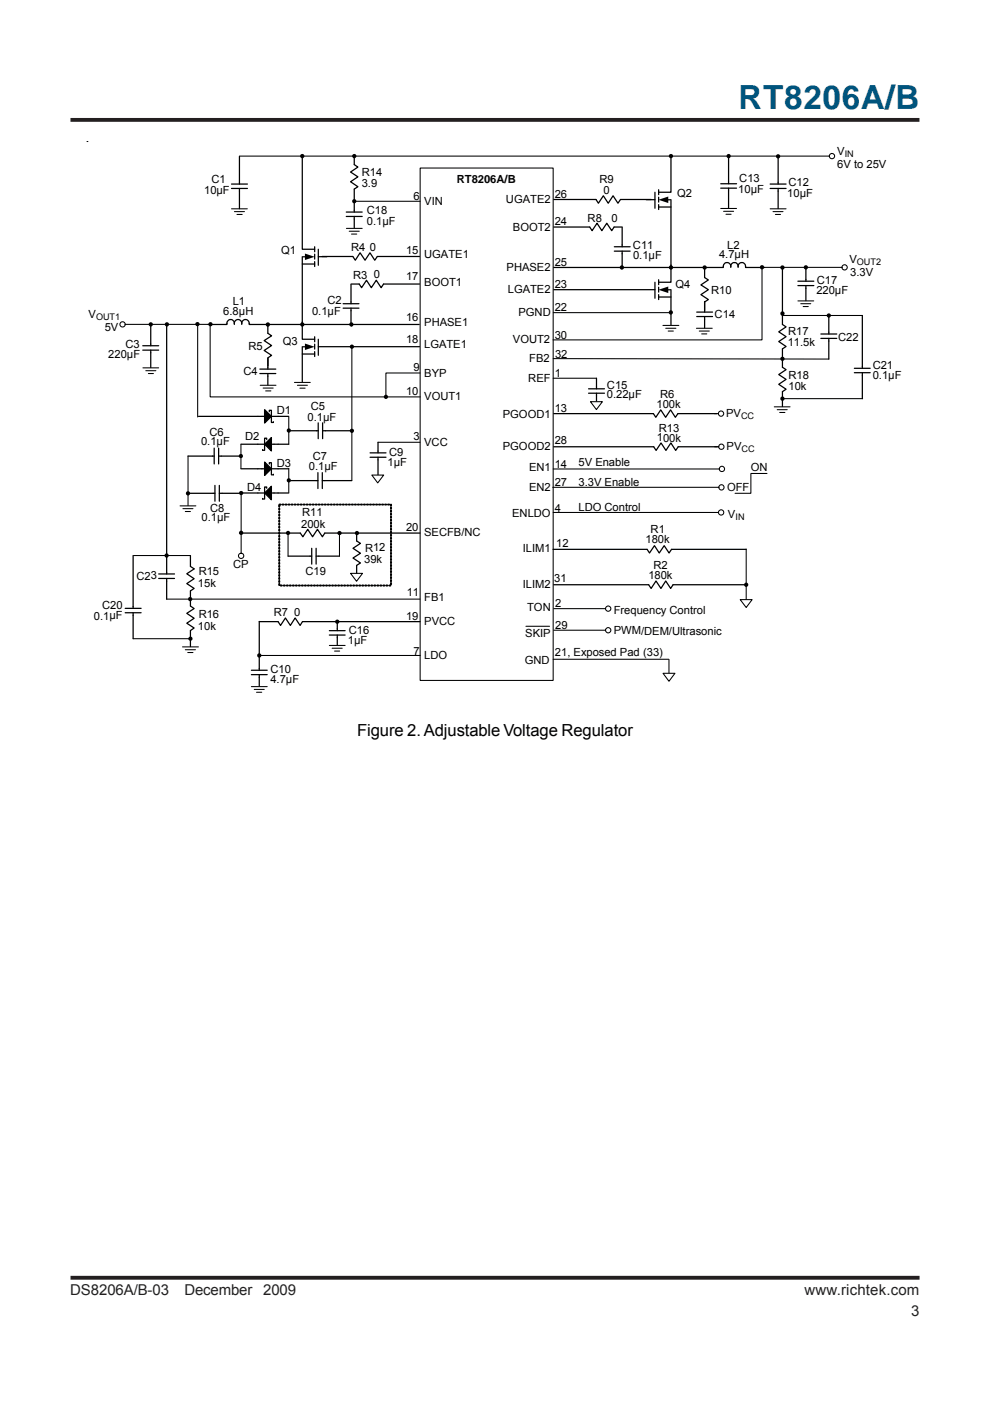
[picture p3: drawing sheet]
<svg xmlns="http://www.w3.org/2000/svg" width="210mm" height="297mm" viewBox="0 0 210 297" stroke-linecap="round" stroke-linejoin="round" font-family="sans-serif">
<path d="M14.9 25.4h180M15 270.9h180" fill="none" stroke="#231f20" stroke-width=".81" stroke-linecap="butt"/>
<g fill="none" stroke="#000" stroke-width=".22">
<path d="M50.8 33.1h125M89.1 35.6h28.2v108.7h-28.2zM41.9 68.7v19.7M74.6 73.5v28.3M39.9 96.7v10.5M51.1 94.2v5.1M61.2 88.4v5.8M61.2 99.3v5.1M80.1 93.8h9M117.3 99.4h35.2M151.5 87.7h.8M38.2 107.3h3.3"/>
<path d="M38.8 107.8h2.1M39.3 108.5h1.1M51.1 104.4v8.7M117.2 103.3h35.2M117.3 108.7h35M162.6 100.4h-3.4v4.2h-3.3M111.5 132.8h5M117.4 129h11M117.4 133.6h11M141.8 139.8v3"/>
<circle cx="176.4" cy="33.1" r=".56"/>
<circle cx="152.9" cy="87.7" r=".56"/>
<circle cx="153.1" cy="99.4" r=".56"/>
<circle cx="152.9" cy="108.6" r=".57"/>
<circle cx="153" cy="103.3" r=".57"/>
<circle cx="128.9" cy="129" r=".56"/>
<circle cx="128.9" cy="133.6" r=".56"/>
</g>
<g fill="#000">
<path d="M56.1 94.2l1.4-1.4v2.8zM56.1 86.9l1.4 1.4-1.4 1.4zM56.1 98l1.4 1.4-1.4 1.4zM56.1 104.5l1.4-1.4v2.9z"/>
<circle cx="51.1" cy="96.7" r=".45"/>
<circle cx="61.2" cy="91.3" r=".45"/>
<circle cx="74.6" cy="91.3" r=".46"/>
<circle cx="51.1" cy="104.5" r=".46"/>
<circle cx="61.2" cy="101.8" r=".45"/>
<circle cx="75.7" cy="113" r=".45"/>
</g>
<g fill="none" stroke="#000" stroke-width=".27">
<path d="M39.9 96.7h5.5M42.1 88.3h14M45.4 95v3.4M46.4 96.7h4.4M46.4 95v3.4M51.1 99.4h5M51.1 94.2h5M56.1 94.2l1.4-1.4v2.8zM56.1 94.2v1.3h-.4v-.2M56.1 86.9l1.4 1.4-1.4 1.4zM56.1 98l1.4 1.4-1.4 1.4zM56.5 93.2v-.3h-.4v1.3"/>
<path d="M57.1 87.3v-.3h.4v1.3M57.1 98.4v-.3h.4v1.3M57.5 88.3v1.3h.5v-.2M57.5 99.4v1.3h.5v-.2M57.5 88.3h3.7M57.5 94.2h3.7M57.5 99.4h3.7M61.7 91.3h5.8M67.5 89.7v3.3M68.4 91.3h5.9M68.4 89.7v3.3M78.5 96.9h3.3"/>
<path d="M78.5 96h3.3M80.1 93.8v2.2M80.1 96.9v4M124.8 83.4h3.4M124.8 82.4h3.4M126.5 80.2v2.2M126.5 83.4v1.7M50.8 113h12.9l.5 .8 1-1.6 1.1 1.6 1-1.6 1.1 1.6 .5-.8h20.2M51.3 104.5h4.8M56.1 104.5l1.4-1.4v2.9zM56.1 104.5v1.3h-.4v-.1M56.5 103.5v-.2h-.4v1.2"/>
<path d="M57.5 104.5h3.7M61.7 101.9h5.7M67.4 100.2v3.4M68.3 101.9h6.3M68.3 100.2v3.4M75.6 113v1.7l.8 .5-1.6 1.1 1.6 1-1.6 1 1.6 1.1-.8 .5M75.6 119.9v1.7"/>
</g>
<path d="M51.1 96.7v.3M61.2 91.3v.3M74.6 91.3v.4M51.1 104.5v.4M61.2 101.9v.3M75.7 113v.4" fill="none" stroke="#000" stroke-width=".21"/>
<path d="M140.6 142.8h2.5l-1.3 1.6z" fill="#fff"/>
<g fill="none" stroke="#000" stroke-width=".22">
<path d="M49.1 44.3h3.3M49.7 44.9h2.1M50.2 45.5h1.2M73.4 48.4h3.4M74 49h2.2M74.5 49.6h1.1M75.1 42.7h14M152.8 44.2h3.4M153.4 44.8h2.1M153.9 45.4h1.1M161.6 56.7v15.4h-44.3M161.6 56.7h16.9"/>
<path d="M163.3 44.3h3.4M163.9 44.9h2.1M164.4 45.5h1.1M26.5 68.8h18.3M30.3 78h3.3M30.9 78.6h2.2M31.5 79.2h1M44.6 68.8v15.4h44.5M89.1 79.1h-7.3v5.1M117.3 66.3h24.9M140.6 69h3.3M141.1 69.6h2.2"/>
<path d="M141.7 70.2h1.1M147.7 69.6h3.3M148.3 70.2h2.1M148.8 70.8h1.1M169.2 63.8h3.3M169.8 64.4h2.1M170.3 65h1.1M55.2 81.7h3.3M55.8 82.3h2.1M56.3 82.9h1.1M62.4 81.1h3.4M63.1 81.7h2.1"/>
<path d="M63.6 82.3h1.1M117.3 80.2h9.2M151.5 94.7h.9M51.1 113v4.3M61.1 113v4.9M72 113v4.9M55 139h34.1M69.8 136.8h3.4M70.4 137.4h2.2M70.9 138h1.1M117.3 139.8h24.5M53.3 145.6h3.4"/>
<path d="M53.9 146.2h2.1M54.4 146.8h1.1M140.6 142.8h2.5l-1.3 1.6z"/>
<circle cx="179.1" cy="56.7" r=".56"/>
<circle cx="26" cy="68.8" r=".56"/>
<circle cx="153" cy="94.7" r=".56"/>
<circle cx="51.1" cy="117.9" r=".56"/>
</g>
<path d="M59.1 107.1l.2 .1-.1 .3zM59.1 107.8h.2l-.1 .4zM59.1 108.4l.2 .1-.1 .3zM59.1 109l.2 .1-.1 .3zM59.1 109.7h.2l-.1 .4zM59.1 110.3l.2 .1-.1 .3zM59.1 110.9l.2 .1-.1 .3zM59.1 111.6l.2 .1-.1 .3zM59.1 112.2l.2 .1-.1 .3zM59.1 112.9h.2l-.1 .4zM59.1 113.5l.2 .1-.1 .3zM59.1 114.1l.2 .1-.1 .3zM59.1 114.8l.2 .1-.1 .3zM59.1 115.4l.2 .1-.1 .3zM59.1 116.1h.2l-.1 .4zM59.1 116.7l.2 .1-.1 .3zM59.1 117.3l.2 .1-.1 .3zM59.1 118l.2 .1-.1 .3zM59.1 118.6l.2 .1-.1 .3zM59.1 119.3h.2l-.1 .4zM59.1 119.9l.2 .1-.1 .3zM59.1 120.6h.2l-.1 .3zM59.1 121.2l.2 .1-.1 .3zM59.1 121.8l.2 .1-.1 .3zM59.1 122.5h.2l-.1 .4zM59.1 123.1l.2 .1-.1 .3zM59.1 123.7l.2 .1-.1 .3zM59.5 124.1h.3l-.3 .2zM60.1 124.1h.4l-.3 .2zM60.7 124.1l.3-.1 .1 .2-.3 .1zM61.4 124.1l.2-.1 .1 .2h-.3zM62 124.1l.3-.1 .1 .2h-.4zM62.7 124.1h.4l-.4 .2zM63.3 124.1h.4l-.3 .2zM63.9 124.1l.3-.1 .1 .2-.3 .1zM64.6 124.1l.2-.1 .1 .2h-.3zM65.2 124.1l.3-.1 .1 .2h-.4zM65.8 124.1h.5l-.4 .2zM66.5 124.1h.4l-.3 .2zM67.1 124.1l.3-.1 .1 .2-.3 .1zM67.8 124.1l.3-.1v.2h-.3zM68.4 124.1l.3-.1 .1 .2h-.4zM69 124.1h.4l-.3 .2zM69.7 124.1h.4l-.3 .2zM70.3 124.1l.3-.1 .1 .2-.3 .1zM71 124.1l.2-.1 .1 .2h-.3zM71.6 124.1l.3-.1 .1 .2h-.4zM72.2 124.1h.4l-.3 .2zM72.9 124.1h.4l-.3 .2zM73.5 124.1l.3-.1 .1 .2-.3 .1zM74.2 124.1l.2-.1 .1 .2h-.3zM74.8 124.1l.3-.1 .1 .2h-.4zM75.4 124.1h.4l-.3 .2zM76.1 124.1h.4l-.3 .2zM76.7 124.1l.3-.1 .1 .2-.3 .1zM77.4 124.1l.2-.1 .1 .2h-.3zM78 124.1l.3-.1 .1 .2h-.4zM78.6 124.1h.4l-.3 .2zM79.3 124.1h.4l-.3 .2zM79.9 124.1l.3-.1 .1 .2-.3 .1zM80.5 124.1l.3-.1 .1 .2h-.4zM81.2 124.1l.3-.1 .1 .2h-.4zM81.8 124.1h.4l-.3 .2zM82.5 124.1h.4l-.4 .2zM82.8 123.6h.2l-.1 .4zM82.8 122.9l.2 .1v.3h-.2zM82.8 122.3l.2 .1v.2h-.2zM82.8 121.6l.2 .1v.3h-.2zM82.8 121l.2 .1-.1 .3zM82.8 120.4h.2l-.1 .4zM82.8 119.7l.2 .1v.3h-.2zM82.8 119.1l.2 .1v.2h-.2zM82.8 118.5h.2v.3h-.2zM82.8 117.8l.2 .1-.1 .3zM82.8 117.2h.2l-.1 .4zM82.8 116.5l.2 .1v.3h-.2zM82.8 115.9l.2 .1v.3h-.2zM82.8 115.2l.2 .1v.3h-.2zM82.8 114.6l.2 .1-.1 .3zM82.8 114h.2l-.1 .4zM82.8 113.3l.2 .1-.1 .3zM82.8 112.7l.2 .1v.3h-.2zM82.8 112l.2 .1v.3h-.2zM82.8 111.4l.2 .1-.1 .3zM82.8 110.8h.2l-.1 .4zM82.8 110.1l.2 .1v.3h-.2zM82.8 109.5l.2 .1v.2h-.2zM82.8 108.9h.2l-.1 .3zM82.8 108.2l.2 .1-.1 .3zM82.8 107.6h.2l-.1 .4zM82.8 106.9l.2 .1v.3h-.2zM82.2 106.9l.4 .1-.3 .1zM81.6 106.9l.4 .1-.4 .1zM80.9 106.9h.4v.2h-.4zM80.3 106.9l.4 .1-.3 .1zM79.7 106.9h.3v.2h-.3zM79 106.9l.4 .1-.3 .1zM78.4 106.9l.4 .1-.4 .1zM77.7 106.9h.4v.2h-.4zM77.1 106.9h.4v.2h-.4zM76.5 106.9l.3 .1-.3 .1zM75.8 106.9l.4 .1-.3 .1zM75.2 106.9l.4 .1-.4 .1zM74.5 106.9h.4v.2h-.4zM73.9 106.9h.4v.2h-.4zM73.3 106.9h.3v.2h-.3zM72.6 106.9l.4 .1-.3 .1zM72 106.9l.4 .1-.4 .1zM71.3 106.9h.4v.2h-.4zM70.7 106.9h.4v.2h-.4zM70.1 106.9h.3v.2h-.3zM69.4 106.9l.4 .1-.3 .1zM68.8 106.9l.4 .1-.4 .1zM68.1 106.9h.4v.2h-.4zM67.5 106.9h.4v.2h-.4zM66.9 106.9h.3v.2h-.3zM66.2 106.9l.4 .1-.3 .1zM65.6 106.9l.4 .1-.4 .1zM64.9 106.9h.4v.2h-.4zM64.3 106.9h.4v.2h-.4zM63.7 106.9h.3v.2h-.3zM63 106.9l.4 .1-.3 .1zM62.4 106.9l.4 .1-.3 .1zM61.7 106.9h.4v.2h-.4zM61.1 106.9h.4v.2h-.4zM60.5 106.9h.3v.2h-.3zM59.8 106.9l.4 .1-.3 .1zM59.2 106.9l.4 .1-.3 .1z" fill="#000" stroke="#000" stroke-width=".21"/>
<g fill="none" stroke="#000" stroke-width=".27">
<path d="M49.1 40h3.4M49.1 39h3.4M50.8 33.2v5.8M50.8 40v4.3M64.1 33.4v19.4h2.6M75.1 33.2v1.7l.8 .5-1.6 1.1 1.6 1-1.6 1 1.6 1.1-.8 .5v4.9M142.3 33.1v7.7h-2.7M152.8 39.9h3.4M152.8 39h3.4M154.5 33.1v5.9M154.5 39.9v4.3M163.3 40h3.4"/>
<path d="M163.3 39h3.4M165 33.1v5.9M165 40v4.2M64.1 54.4v14.3M64.1 56h2.6M64.2 54.4h.6M66.7 52.3v1.1M66.7 53.9v1M66.7 55.5v1M67.5 52.8v3.4M67.5 54.4h1.8M68.3 54.4h6.5l.5 .8 1-1.6 1.1 1.6 1-1.6 1.1 1.6 .5-.8h8.9"/>
<path d="M73.4 45.9h3.4M73.4 45h3.4M75.1 45.9v2.4M117.4 48.1h7.6l.5 .8 1.1-1.6 1 1.6 1.1-1.6 1 1.6 .5-.8h1.7M117.4 42.3h9l.5 .8 1-1.6 1.1 1.6 1-1.6 1 1.6 .6-.8h6.5M130.2 53.2h3.4M130.2 52.3h3.4M131.9 48.2v4.1M131.9 53.2v3.4M137 42.3h1.9M138.9 40.8v3.4M138.9 59.8v3.4"/>
<path d="M139.6 40.2v1.1M139.6 41.8v1M139.6 43.4v1M139.6 59.3v1M139.6 43.9h2.7M141.5 42.4h.7M142.3 56.2v3.6h-2.7M142.3 42.3v14.3M149.4 56.9v1.9l.8 .6-1.6 1 1.6 1-1.6 1.1 1.6 1-.8 .5M154.9 56.4a.81 .81 0 0 0-.9-.7 .81 .81 0 0 0-.6 1h-36M154.9 56.4v.3M154.9 56.4a.78 .78 0 0 1 .8-.8 .78 .78 0 0 1 .8 .8"/>
<path d="M156.5 56.4a.81 .81 0 0 1 .9-.7 .81 .81 0 0 1 .7 1h4M156.5 56.4v.3M169.2 59.6h3.4M170.9 56.5v3.1M30.3 74.2h3.3M30.3 73.3h3.3M32 68.8v4.5M32 74.2v3.7M49.7 68.5a.8 .8 0 0 0-1-.7 .8 .8 0 0 0-.6 1h-4M49.7 68.5a.79 .79 0 0 1 .8-.8 .79 .79 0 0 1 .8 .8M49.7 68.5v.3M51.3 68.5a.81 .81 0 0 1 .9-.7 .81 .81 0 0 1 .6 1h36.1"/>
<path d="M51.3 68.5v.3M55.1 79.2h3.4M55.1 78.3h3.4M56.8 68.9v1.8l.8 .5-1.6 1 1.6 1.1-1.6 1 1.6 1-.8 .6v1.7M56.8 76v2.3M56.8 79.2v2.4M64.1 73.5v7.4M64.1 68.3v3.6h2.6M64.1 75.1h2.6M64.2 73.5h.6M66.7 71.4v1.1M66.7 73v1"/>
<path d="M66.7 74.6v1M67.5 73.5h21.4M67.5 71.9v3.4M72.7 65.3h3.4M72.7 64.4h3.4M74.4 60.2h1.8l.5 .8 1-1.6 1 1.6 1.1-1.6 1 1.6 .5-.8h7.6M74.4 60.3v4.1M74.4 65.3v3.4M117.4 61.4h21.5M139.6 60.9v1M139.6 62.5v1M139.6 63h2.7"/>
<path d="M141.5 61.4h.7M142.3 61.4v7.5M147.7 67.1h3.4M147.7 66.2h3.4M149.4 63.9v2.3M149.4 67.1v2.4M169.2 60.6h3.4M170.9 60.6v3.1M117.4 87.7h21.1l.5 .8 1.1-1.6 1 1.6 1.1-1.6 1 1.6 .5-.8h8.3M117.4 94.7h21.2l.5 .8 1.1-1.6 1 1.6 1-1.6 1.1 1.6 .5-.8h8.3M39.9 104.6h5.7M45.6 102.9v3.4"/>
<path d="M46.5 104.6h4.3M46.5 102.9v3.4M61.1 117.9h5M66.1 116.3v3.3M67 117.9h5M67 116.3v3.3M117.3 116.5h19.9l.5 .7 1.1-1.5 1 1.5 1-1.5 1.1 1.5 .5-.7h15.8M69.8 134.6h3.4M69.8 133.7h3.4M71.5 131.8v1.9M71.5 134.6v2.2M89.1 131.8h-25l-.5 .8-1-1.6-1 1.6-1.1-1.6-1 1.6-.5-.8h-4v10.3"/>
<path d="M117.4 124h20.1l.5 .8 1.1-1.6 1 1.6 1-1.6 1.1 1.6 .5-.8h15.5M53.3 143h3.4M53.3 142.1h3.4M55 143v2.5"/>
</g>
<g fill="#000">
<path d="M64.7 53.8l2 .6-2 .7zM139.6 42.4l2.1-.7v1.3zM64.7 72.8l2 .7-2 .7zM139.6 61.4l2.1-.6v1.3z"/>
<circle cx="64.1" cy="33.1" r=".46"/>
<circle cx="75.1" cy="33.1" r=".45"/>
<circle cx="142.3" cy="33.1" r=".46"/>
<circle cx="154.5" cy="33.1" r=".45"/>
<circle cx="165" cy="33.1" r=".46"/>
<circle cx="75.1" cy="42.7" r=".45"/>
<circle cx="131.9" cy="56.7" r=".45"/>
<circle cx="142.3" cy="56.7" r=".46"/>
<circle cx="149.4" cy="56.7" r=".46"/>
<circle cx="161.6" cy="56.7" r=".45"/>
<circle cx="170.9" cy="56.7" r=".46"/>
<circle cx="32" cy="68.8" r=".46"/>
<circle cx="41.9" cy="68.7" r=".46"/>
<circle cx="44.6" cy="68.7" r=".45"/>
<circle cx="56.8" cy="68.8" r=".46"/>
<circle cx="64.1" cy="68.8" r=".45"/>
<circle cx="74.5" cy="68.8" r=".45"/>
<circle cx="74.6" cy="73.5" r=".45"/>
<circle cx="142.2" cy="66.2" r=".45"/>
<circle cx="81.8" cy="84.1" r=".45"/>
<circle cx="39.9" cy="104.6" r=".46"/>
<circle cx="51.1" cy="113" r=".46"/>
<circle cx="61.1" cy="113" r=".45"/>
<circle cx="72" cy="113" r=".45"/>
<circle cx="55" cy="139" r=".45"/>
<circle cx="71.5" cy="131.8" r=".46"/>
<circle cx="158.2" cy="124" r=".45"/>
</g>
<g fill="none" stroke="#000" stroke-width=".21">
<path d="M64.1 33.1v.3M75.1 33.1v.3M142.3 33.1v.3M154.5 33.1v.3M165 33.1v.4M75.1 42.7v.3M131.8 56.7v.3M142.3 56.7v.3M149.4 56.7v.3M161.6 56.7v.3M170.9 56.7v.3M32 68.8v.3"/>
<path d="M41.9 68.7v.3M44.6 68.8v.3M56.8 68.8v.3M64.1 68.8v.3M74.5 68.8v.3M74.6 73.5v.3M142.2 66.2v.4M81.8 84.2v.3M39.9 104.6v.3M51.1 113v.3M61.1 113v.3M72 113v.4"/>
<path d="M55 139v.3M71.5 131.8v.3M158.2 124v.3"/>
</g>
<path d="M125.2 85.2h2.5l-1.3 1.6z" fill="#fff"/>
<path d="M125.2 85.2h2.5l-1.3 1.6zM158.2 116.4v10.7" fill="none" stroke="#000" stroke-width=".22"/>
<path d="M156.9 127.1h2.6l-1.3 1.7z" fill="#fff"/>
<path d="M156.9 127.1h2.6l-1.3 1.7z" fill="none" stroke="#000" stroke-width=".22"/>
<path d="M78.8 100.7h2.6l-1.3 1.7z" fill="#fff"/>
<path d="M78.8 100.7h2.6l-1.3 1.7z" fill="none" stroke="#000" stroke-width=".22"/>
<path d="M74.3 121.6h2.6l-1.3 1.6z" fill="#fff"/>
<g fill="none" stroke="#000" stroke-width=".22">
<path d="M117.3 76l58.4 .1M165.9 66.9h17M164.2 86.3h3.3M164.8 86.9h2.1M165.3 87.5h1.1M166 84.5h16.9M28.3 117.8h12M28.2 135.4h12.2M35.3 127h53.8M38.7 137.2h3.4M39.3 137.8h2.1M39.8 138.3h1.1"/>
<path d="M74.3 121.6h2.6l-1.3 1.6z"/>
</g>
<g fill="none" stroke="#000" stroke-width=".27">
<path d="M165.9 56.9v11.9l.8 .5-1.6 1.1 1.6 1-1.6 1 1.6 1.1-.8 .5v3.9l.8 .5-1.6 1 1.6 1-1.6 1.1 1.6 1-.8 .5v3.2M35.3 68.7v53M174 71.7h3.4M174 70.8h3.4M175.7 66.9v3.9M175.7 71.7v4.4M181.1 79h3.4M181.1 78.1h3.4M182.8 66.9v11.2M182.8 79v5.5M28.2 117.8v11.2M40.4 117.8v2.3l.8 .5"/>
<path d="M26.5 129.9h3.4M26.5 129h3.4M28.2 129.9v5.5M33.6 122.6h3.4M33.6 121.7h3.4M35.3 122.6v4.4M41.2 120.6l-1.6 1 1.6 1.1-1.6 1 1.6 1.1-.8 .5v3.2l.8 .5-1.6 1 1.6 1.1-1.6 1 1.6 1.1-.8 .5v3.4"/>
</g>
<path d="M18.4 30h.1M165.9 56.7v.3M35.4 68.8v.3M165.9 66.5v.3M165.9 76.1v.3M175.7 66.9v.3M165.9 84.5v.4M35.3 117.8v.3M40.3 127v.4M40.4 135.4v.4" fill="none" stroke="#000" stroke-width=".21"/>
<g fill="#000">
<circle cx="165.9" cy="56.7" r=".46"/>
<circle cx="35.4" cy="68.8" r=".45"/>
<circle cx="165.9" cy="66.5" r=".46"/>
<circle cx="165.9" cy="76.1" r=".46"/>
<circle cx="175.7" cy="66.9" r=".46"/>
<circle cx="165.9" cy="84.5" r=".46"/>
<circle cx="35.3" cy="117.8" r=".46"/>
<circle cx="40.3" cy="127" r=".46"/>
<circle cx="40.4" cy="135.4" r=".45"/>
</g>
<text font-size="7.1" fill="#00547d" x="156.6" y="23.2">RT8206A/B</text>
<text font-size="3.5" x="75.7" y="156.1">Figure 2. Adjustable Voltage Regulator</text>
<g font-size="3.2" fill="#231f20">
<text x="14.9" y="274.5">DS8206A/B-03</text>
<text x="39.1" y="274.5">December 2009</text>
<text x="170.6" y="274.5">www.richtek.com</text>
<text x="193.2" y="279">3</text>
</g>
<g font-size="2.4">
<text x="177.5" y="32.8">V</text>
<text x="177.5" y="35.6">6V to 25V</text>
<text x="43.3" y="41.1">10µF</text>
<text x="44.8" y="38.8">C1</text>
<text x="76.7" y="39.7">3.9</text>
<text x="76.7" y="37.4">R14</text>
<text x="96.9" y="38.8">RT8206A/B</text>
<text x="127.1" y="38.7">R9</text>
<text x="127.9" y="41.2">0</text>
<text x="143.6" y="41.8">Q2</text>
<text x="156.5" y="41">10µF</text>
<text x="156.7" y="38.7">C13</text>
<text x="166.9" y="41.8">10µF</text>
<text x="167.2" y="39.4">C12</text>
<text x="77.8" y="47.6">0.1µF</text>
<text x="77.8" y="45.3">C18</text>
<text x="87.7" y="42.4">6</text>
<text x="89.9" y="43.4">VIN</text>
<text x="107.3" y="43">UGATE2</text>
<text x="117.6" y="42">26</text>
<text x="117.6" y="47.7">24</text>
<text x="124.6" y="47">R8</text>
<text x="129.6" y="47">0</text>
<text x="59.6" y="53.9">Q1</text>
<text x="74.4" y="53.2">R4</text>
<text x="78.4" y="53.2">0</text>
<text x="86.1" y="53.8">15</text>
<text x="108.8" y="49">BOOT2</text>
<text x="134.2" y="52.8">C11</text>
<text x="154.2" y="52.8">L2</text>
<text x="74.9" y="59.1">R3</text>
<text x="79.2" y="59">0</text>
<text x="86.1" y="59.5">17</text>
<text x="89.9" y="54.7">UGATE1</text>
<text x="107.4" y="57.5">PHASE2</text>
<text x="117.6" y="56.3">25</text>
<text x="134.2" y="54.9">0.1µF</text>
<text x="152.5" y="54.8">4.7µH</text>
<text x="180.1" y="55.8">V</text>
<text x="180.3" y="58.6">3.3V</text>
<text x="49.4" y="64.7">L1</text>
<text x="69.4" y="64.4">C2</text>
<text x="89.9" y="60.7">BOOT1</text>
<text x="107.7" y="62.1">LGATE2</text>
<text x="117.6" y="65.9">22</text>
<text x="117.6" y="61.2">23</text>
<text x="143.2" y="61.1">Q4</text>
<text x="150.8" y="62.3">R10</text>
<text x="173.1" y="62.3">220µF</text>
<text x="173.2" y="60.2">C17</text>
<text x="18.8" y="67.5">V</text>
<text x="22.2" y="70.1">5V</text>
<text x="47.3" y="66.7">6.8µH</text>
<text x="66.2" y="66.9">0.1µF</text>
<text x="86.1" y="68">16</text>
<text x="89.9" y="69.2">PHASE1</text>
<text x="109.9" y="67">PGND</text>
<text x="117.6" y="71.8">30</text>
<text x="151.5" y="67.3">C14</text>
<text x="167.1" y="71">R17</text>
<text x="23" y="76">220µF</text>
<text x="26.6" y="73.8">C3</text>
<text x="52.7" y="74.2">R5</text>
<text x="60" y="73.2">Q3</text>
<text x="86.1" y="72.8">18</text>
<text x="89.9" y="73.8">LGATE1</text>
<text x="108.8" y="72.8">VOUT2</text>
<text x="112.2" y="76.7">FB2</text>
<text x="117.7" y="75.8">32</text>
<text x="167" y="73.4">11.5k</text>
<text x="177.7" y="72.2">C22</text>
<text x="51.6" y="79.4">C4</text>
<text x="86.1" y="83.7">10</text>
<text x="87.7" y="78.6">9</text>
<text x="89.9" y="79.9">BYP</text>
<text x="112" y="80.9">REF</text>
<text x="117.6" y="80">1</text>
<text x="128.7" y="82.4">C15</text>
<text x="167.2" y="80.4">R18</text>
<text x="167.2" y="82.8">10k</text>
<text x="185" y="78.3">C21</text>
<text x="185" y="80.4">0.1µF</text>
<text x="58.7" y="87.8">D1</text>
<text x="65.2" y="89.3">0.1µF</text>
<text x="65.9" y="86.9">C5</text>
<text x="89.9" y="84.8">VOUT1</text>
<text x="106.6" y="88.6">PGOOD1</text>
<text x="117.6" y="87.3">13</text>
<text x="128.7" y="84.5">0.22µF</text>
<text x="139.2" y="86.6">100k</text>
<text x="140" y="84.5">R6</text>
<text x="154" y="88.5">PV</text>
<text x="42.6" y="94.4">0.1µF</text>
<text x="44.4" y="92.5">C6</text>
<text x="52" y="93.4">D2</text>
<text x="87.7" y="93.4">3</text>
<text x="89.9" y="94.5">VCC</text>
<text x="106.6" y="95.4">PGOOD2</text>
<text x="117.6" y="94.2">28</text>
<text x="139.3" y="93.6">100k</text>
<text x="139.7" y="91.5">R13</text>
<text x="154.1" y="95.5">PV</text>
<text x="58.7" y="99">D3</text>
<text x="65.5" y="99.7">0.1µF</text>
<text x="66.3" y="97.5">C7</text>
<text x="82.2" y="98.9">1µF</text>
<text x="82.5" y="96.8">C9</text>
<text x="112.2" y="99.9">EN1</text>
<text x="117.6" y="99.3">14</text>
<text x="122.7" y="98.7">5V Enable</text>
<text x="159.2" y="99.9">ON</text>
<text x="52.4" y="104">D4</text>
<text x="112.2" y="104.1">EN2</text>
<text x="117.6" y="103">27</text>
<text x="122.7" y="103">3.3V Enable</text>
<text x="154.2" y="104.1">OFF</text>
<text x="42.7" y="110.5">0.1µF</text>
<text x="44.6" y="108.5">C8</text>
<text x="63.9" y="111.8">200k</text>
<text x="64.1" y="109.5">R11</text>
<text x="86.1" y="112.6">20</text>
<text x="89.9" y="113.6">SECFB/NC</text>
<text x="108.6" y="109.5">ENLDO</text>
<text x="117.6" y="108.5">4</text>
<text x="122.7" y="108.3">LDO Control</text>
<text x="138" y="113">R1</text>
<text x="154.3" y="109.7">V</text>
<text x="77.2" y="119.3">39k</text>
<text x="77.4" y="116.9">R12</text>
<text x="110.8" y="117.1">ILIM1</text>
<text x="117.9" y="115.9">12</text>
<text x="136.9" y="115.1">180k</text>
<text x="29" y="122.9">C23</text>
<text x="42" y="124.4">15k</text>
<text x="42.1" y="122">R15</text>
<text x="49.4" y="120.5">CP</text>
<text x="64.8" y="121.9">C19</text>
<text x="110.8" y="124.7">ILIM2</text>
<text x="117.5" y="123.4">31</text>
<text x="137.5" y="122.7">180k</text>
<text x="138.6" y="120.6">R2</text>
<text x="19.9" y="131.4">0.1µF</text>
<text x="21.7" y="129.2">C20</text>
<text x="42.1" y="131.1">R16</text>
<text x="58.1" y="130.6">R7</text>
<text x="62.4" y="130.6">0</text>
<text x="86.1" y="131.4">19</text>
<text x="86.2" y="126.4">11</text>
<text x="89.9" y="127.4">FB1</text>
<text x="111.8" y="129.5">TON</text>
<text x="117.7" y="128.6">2</text>
<text x="130.1" y="130.1">Frequency Control</text>
<text x="42" y="133.5">10k</text>
<text x="73.8" y="136.6">1µF</text>
<text x="74" y="134.4">C16</text>
<text x="89.9" y="132.6">PVCC</text>
<text x="111.4" y="135.1">SKIP</text>
<text x="117.7" y="133.3">29</text>
<text x="130.1" y="134.5">PWM/DEM/Ultrasonic</text>
<text x="57.3" y="142.8">C10</text>
<text x="87.7" y="138.8">7</text>
<text x="89.9" y="139.8">LDO</text>
<text x="111.3" y="140.7">GND</text>
<text x="117.7" y="139.1">21, Exposed Pad (33)</text>
<text x="57.3" y="144.7">4.7µF</text>
</g>
<g font-size="1.9">
<text x="179.1" y="33.3">IN</text>
<text x="181.7" y="56.2">OUT2</text>
<text x="20.4" y="67.9">OUT1</text>
<text x="157.1" y="88.9">CC</text>
<text x="157.2" y="95.9">CC</text>
<text x="155.9" y="110.1">IN</text>
</g>
</svg>
